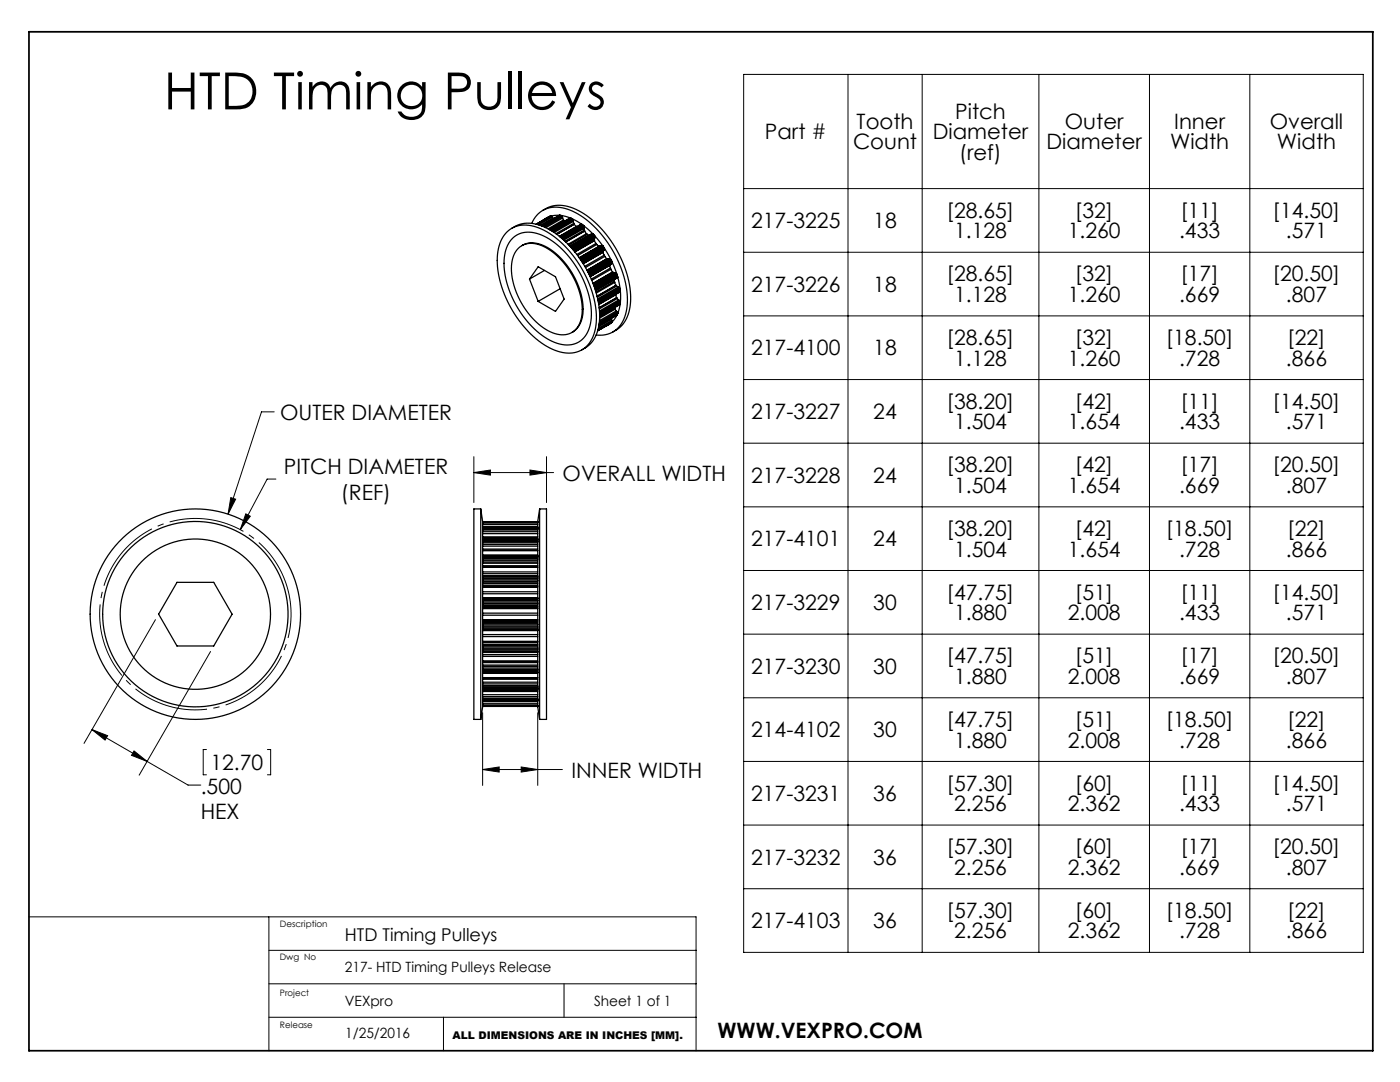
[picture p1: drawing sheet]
<svg xmlns="http://www.w3.org/2000/svg" width="279mm" height="216mm" viewBox="0 0 279 216" stroke-linecap="round" stroke-linejoin="round" font-family="sans-serif">
<path d="M57.3 117a19.1 19.1 0 0 0-32-7.8 19.1 19.1 0 0 0 8.6 31.8 19.1 19.1 0 0 0 23.7-22.8l-.3-1.2" fill="none" stroke="#000" stroke-width=".2" stroke-dasharray="15.2 1.3 1.3 1.3" stroke-dashoffset="4.8" stroke-linecap="butt"/>
<g fill="none" stroke="#000" stroke-width=".2">
<path d="M148.4 14.8h123.7v175.2h-123.7zM169.2 14.8v175.2M184 14.8v175.2M207.3 14.8v175.2M229.4 14.8v175.2M249.4 14.8v175.2M148.4 37.6h123.7M148.4 50.3h123.7M148.4 63h123.7M148.4 75.7h123.7M46.1 99.3l.9 .3-1.5 3zM54.7 82.2h-2.5l-6.7 20.4"/>
<path d="M55.1 95.6h-1.8l-5.3 10.1M94.6 94.3l3.3-.5v1zM94.6 91.1v9.2M94.6 94.3h15.9M105.8 93.8l3.3 .5-3.3 .5zM109.1 91.1v9.2M148.4 88.4h123.7M49.1 102.5l.9 .5-2 2.7zM148.4 101.1h123.7M148.4 113.8h123.7M31 123.6l-14.2 24.7M42 130l-14.2 24.7"/>
<path d="M148.4 126.5h123.7M148.4 139.2h123.7M18.4 145.6l3.1 1.2-.5 .9zM18.4 145.6l19.1 11.1h2.6M26.8 149.8l2.6 2.1-3.2-1.2zM41.2 149.6h-.6v5h.6M53.4 149.6h.6v5h-.6M96.3 153.5l3.3-.5v1.1zM96.3 142.2v14.5M96.3 153.5h15.9M104 153l3.3 .5-3.3 .6zM107.3 142.2v14.5"/>
<path d="M148.4 151.9h123.7M148.4 164.6h123.7M148.4 177.3h123.7M5.8 182.9h133.1v26.8M53.7 182.9v26.8M53.7 196.3h85.2M53.7 189.6h85.2M112.6 196.3v6.7M53.7 203h85.2M88.5 203v6.7"/>
</g>
<path d="M5.8 6.3h268.2v203.4h-268.2z" fill="none" stroke="#000" stroke-width=".35"/>
<g fill="#000">
<path d="M49.1 102.5l.9 .5-2 2.7z"/>
<path d="M46.1 99.3l-.6 3.3 1.5-3zM18.4 145.6l3.1 1.2-.5 .9zM26.8 149.8l2.6 2.1-3.2-1.2zM94.6 94.3l3.3-.5v1zM105.8 93.8l3.3 .5-3.3 .5zM96.3 153.5l3.3-.5v1.1zM104 153l3.3 .5-3.3 .6z"/>
</g>
<g fill="none" stroke="#000" stroke-width=".25">
<path d="M101.2 46.2a5.9 5.9 0 0 1 6.9-.5 21.4 21.4 0 0 1 10.4 13.7 11 11 0 0 1-.9 9.1 5.5 5.5 0 0 1-6.9 1.4 20.3 20.3 0 0 1-10.3-11.9 13.5 13.5 0 0 1-.3-10.3zM102.1 45.6a6.5 6.5 0 0 1 7.1 0 21.6 21.6 0 0 1 10.5 18 6.6 6.6 0 0 1-3.6 6.2M102.3 47.6a5.1 5.1 0 0 1 5.9-.7 18.8 18.8 0 0 1 9.5 13 8.9 8.9 0 0 1-1.2 7.6 5.1 5.1 0 0 1-6.3 .6 18.7 18.7 0 0 1-9.6-16.7 6.4 6.4 0 0 1 1.7-3.8zM103.5 49.5a4.5 4.5 0 0 1 5.4-.1 15.3 15.3 0 0 1 7.2 13.4 4 4 0 0 1-5.8 3.6 15 15 0 0 1-8.2-13.8 5 5 0 0 1 1.4-3.1zM104.1 49a5 5 0 0 1 5.4 .6 15.3 15.3 0 0 1 6.8 13.1 4.4 4.4 0 0 1-2.2 3.6M105.7 55.7l1.7-2.5 3.5 2 1.7 4.5-1.7 2.4-3.5-2M105.7 55.7l1.7 4.4M106.1 44.6a5.3 5.3 0 0 1 7.1-2.9 18.9 18.9 0 0 1 10 10 15.9 15.9 0 0 1 1.5 11.5 5.1 5.1 0 0 1-5.7 3.6M108.3 42a6.5 6.5 0 0 1 7.1 0 21.6 21.6 0 0 1 10.5 18.1 6.6 6.6 0 0 1-3.6 6.1M108.7 54l-3 1.7M109.6 43.2l-1.2 .8M109.7 43.2h.1"/>
<path d="M109.7 43.2l-2.7 1.5M109.9 43.1h.1M109.9 43.1l-.2 .1M109.9 43.1l-2.9 1.6M110 43.1h.1M110.1 43.1l.1 .2M110.1 43.1l-2.9 1.7M110.2 43.3l.2 .2M110.2 43.3l-2.7 1.6M110.4 43.5v.2M110.4 43.5l-2.6 1.5M111.6 43l-1.6 .1"/>
<path d="M111.6 43h.1M111.7 43h.1M111.7 43h-.1M111.7 43l-3.7 2 3.6-2M111.8 57.6l-4.4 2.5M111.8 43h.1M111.8 43l-3.7 2.1M111.9 43h.1M111.9 43l-3.7 2.1M112 43l1.8 .5M112 43l.1 .1M112.1 43.1l.1 .1"/>
<path d="M112.1 43.1l-3.7 2.1M112.2 43.2l.1 .3M112.2 43.2l-3.6 2.1M112.3 43.5l.2 .4M112.3 43.5l-3.4 1.9M112.5 43.9l.1 .1M112.5 43.9l-3.1 1.8M112.6 44l-3 1.8M112.6 44v.1M112.6 44.1h.1M112.6 44.1l-3 1.7M113.8 49.1l4.4-2.5z"/>
<path d="M113.8 43.5h.1M113.8 43.5l-4.1 2.3M113.9 43.5l.1 .1M113.9 43.5l-4.1 2.4M114 43.6h.1M114 43.6l-4.1 2.3M114.1 43.6l.1 .1M114.1 43.6l-4.1 2.4M114.2 43.7l1.9 1M114.2 43.7h.1M114.3 43.7l.1 .2M114.3 43.7l-4.1 2.4"/>
<path d="M114.4 43.9v.3M114.4 43.9l-4 2.3M114.4 44.2l.1 .4M114.4 44.2l-3.8 2.2M114.5 44.6l.1 .1M114.5 44.6l-3.6 2M114.6 44.7l-3.5 2M114.6 44.7v.1M114.6 44.8l.4 .4M114.6 44.8l-3.5 2M115 45.2l-3.4 1.9M115 45.2h.1"/>
<path d="M116 44.7h.1M116 44.7v.1M116 44.7l-4.3 2.5M116.1 44.7v.1M116.1 44.8l.2 .1M116.1 44.8l-4.3 2.5M116.3 44.9l.1 .1M116.3 44.9l-4.4 2.5M116.4 45h.1M116.4 45l-4.3 2.5M116.5 45l1.8 1.6M116.5 45v.1"/>
<path d="M116.5 45.1l.1 .2M116.5 45.1l-4.3 2.5M116.6 45.6v.3M116.6 45.6l-4.1 2.3M116.6 45.3v.3M116.6 45.3l-4.2 2.5M116.6 45.9l.1 .2M116.6 45.9l-3.8 2.2M116.7 46.1l-3.8 2.2M116.7 46.1h.1M116.7 46.1l.4 .5M117.1 46.6l-3.7 2.1"/>
<path d="M117.1 46.6l.1 .2M117.2 46.8l.3 .2M117.2 46.8l-3.7 2.1M118.2 46.6h.1M118.3 46.6l.1 .1M118.4 46.7l.1 .1M118.4 46.7l-4.5 2.6M118.5 46.8l.1 .2M118.5 46.8l-4.5 2.6M118.6 47h.1M118.6 47l-4.5 2.6M118.6 47.8v.2"/>
<path d="M118.6 47.8l-4 2.3M118.6 48l-3.9 2.2M118.6 48h.1M118.6 48l.3 .6M118.7 47l1.6 2.1M118.7 47v.1M118.7 47.5l-.1 .3M118.7 47.5l-4.2 2.4M118.7 47.1v.2M118.7 47.1l-4.4 2.6M118.7 47.3v.2M118.7 47.3l-4.3 2.6"/>
<path d="M118.9 48.6l-3.8 2.2M118.9 48.6l.2 .2M119.1 48.8l.5 .4M119.1 48.8l-3.8 2.2M119.6 49.2h.1M119.6 49.2l-4 2.2M120.1 49h.1M120.1 49h-.1M120.1 49l-4.4 2.5M120.2 49l.1 .1M120.2 49l-4.5 2.6M120.3 49.1h.1"/>
<path d="M120.3 49.1l.2 .2M120.3 49.1l-4.5 2.6M120.4 50.3l-4 2.3M120.4 50.3h.1M120.4 50.3l.2 .6M120.4 50.2v.1M120.4 50.2l-4.1 2.3M120.5 49.3l.1 .1M120.5 49.3l-4.6 2.6M120.5 49.9l-.1 .3M120.5 49.9l-4.2 2.5M120.6 49.4v.1"/>
<path d="M120.6 49.4l-4.6 2.7M120.6 50.9l-3.9 2.3M120.6 50.9l.1 .3M120.6 49.5l1.3 2.3M120.6 49.5v.1M120.6 49.8l-.1 .1M120.6 49.8l-4.4 2.6M120.6 49.6v.2M120.6 49.6l-4.5 2.6M120.7 51.2l.4 .4M120.7 51.2l-3.9 2.2M121.1 51.6l.2 .1"/>
<path d="M121.1 51.6l-3.9 2.3M121.3 51.7h.2M121.3 51.7l-4.1 2.3M121.5 51.7l-4.2 2.5M121.7 51.7h.2M121.7 51.7h-.2M121.7 51.7l-4.4 2.5M121.7 52.9l.1 .6M121.7 52.9l-3.9 2.3M121.7 52.9h.1M121.8 52.8l-.1 .1M121.8 53.5l-3.8 2.2"/>
<path d="M121.8 53.5l.1 .2M121.9 51.7v.1M121.9 51.7l-4.5 2.6M121.9 53.7l.4 .6M121.9 53.7l-3.8 2.2M121.9 51.8l.1 .1M122 51.9l.1 .2M122 51.9l-4.6 2.6M122.1 52.1l.1 .2M122.1 52.1l-4.6 2.6M122.1 52.6h.1M122.1 52.6l-4.4 2.5"/>
<path d="M122.2 52.3h.1M122.2 52.3l-4.6 2.6M122.2 52.3l.9 2.5M122.2 52.3v.1M122.2 52.4l-.1 .2M122.2 52.4l-4.5 2.6M122.3 54.3l-4 2.2M122.3 54.3h.1M122.3 54.3l.1 .1M122.3 54.3l-3.9 2.3M122.4 54.4l.3 .1M122.4 54.4l-4 2.3"/>
<path d="M122.6 55.8v.3M122.6 56.1l-3.7 2.1M122.6 56.1l.1 .2M122.7 56.3l.2 .6M122.7 56.3l-3.7 2.2M122.7 54.5h.2M122.7 54.5l-4.2 2.4M122.9 54.5l.2 .2M122.9 54.5l-4.4 2.5M122.9 58.8l.2 .6M122.9 58.7v.1M122.9 58.8l-3.4 2"/>
<path d="M122.9 56.9l-3.7 2.2M122.9 56.9v.1M122.9 57l.2 .1M122.9 57l-3.7 2.1M123.1 54.7v.1M123.1 54.7l-4.5 2.5M123.1 59.4l-3.5 2 3.5-2M123.1 59.4h.1M123.1 57.1l.3 .2M123.1 57.1l-3.9 2.2M123.1 59.4l.1 .2M123.1 54.8h.1"/>
<path d="M123.2 54.8v.2M123.2 54.8l-4.5 2.6M123.2 59.6l.3 .3M123.2 59.6l-3.6 2M123.2 55l.1 .2M123.2 55l-4.5 2.6M123.3 55.2v.1M123.3 55.4l-4.5 2.6M123.3 55.2l-4.5 2.6M123.3 55.4l-4.5 2.5M123.3 55.3l.5 2.3M123.3 55.3v.1"/>
<path d="M123.4 57.3l.2 .1M123.4 57.3l-4.1 2.3M123.5 59.9l.2 .1M123.5 59.9l-3.9 2.2M123.6 57.4l.1 .1M123.6 57.4l-4.3 2.4M123.7 57.5l.1 .1M123.7 57.5l-4.3 2.5M123.8 57.6v.1M123.8 57.7v.2M123.8 58.2h-.1M123.8 58.2l-4.3 2.5"/>
<path d="M123.8 57.7l-4.4 2.5M123.8 57.9v.2M123.8 57.9l-4.4 2.5M123.8 58.1v2.2M123.8 58.1v.1M123.8 58.1h.1M123.8 58.1l-4.3 2.5M120.6 65.2h.1M121.9 64.5l-1.3 .7M121.9 63.6l.1 .1M122 64.4l-2.7 1.6M122 64.4h.1"/>
<path d="M122 63.7l.1 .2M122 63.7l-2.5 1.4M122.1 63.9l.1 .2M122.1 63.9l-2.7 1.6M122.2 64.3l-.2 .1M122.2 64.3l-2.9 1.7M122.2 64.2v.1M122.2 64.1v.1M122.2 64.1l-2.9 1.7M122.6 61.4l.1 .1M122.7 61.5l-3 1.7M122.7 61.5h.1"/>
<path d="M122.7 61.5v.2M122.7 61.5l-3 1.8M122.7 61.7l.3 .3M122.7 61.7l-3 1.8M123 62l.2 .2M123 62l-3.4 2M123.1 62.9l-.9 1.3M123.1 62.9h.1M123.2 62.8h.1M123.2 62.8l-3.7 2.2M123.2 62.2l.1 .2M123.2 62.2l-3.6 2.1"/>
<path d="M123.2 62.7v.1M123.2 62.7l-3.7 2.1M123.3 62.4v.1M123.3 62.6l-.1 .1M123.3 62.4l-3.7 2.2M123.3 62.6l-3.7 2.1M123.3 62.5v.1M123.7 60l.1 .2M123.7 60l-4 2.3M123.8 60.7l-.5 1.8M123.8 60.7l-4.1 2.4M123.8 60.2v.1"/>
<path d="M123.8 60.7h.1M123.8 60.2l-4.1 2.4M123.8 60.7l-4.1 2.3M123.8 60.5v.2M123.8 60.5l-4.1 2.4M123.8 60.3v.1M123.8 60.4v.1M123.8 60.4l-4.1 2.4M35.3 116.2h7.4l3.6 6.3-3.6 6.4h-7.4l-3.6-6.4zM95.9 101.5v42M95.9 101.5h-1.3v42h1.3M95.9 101.5l.4 2.6"/>
<path d="M96.3 104.2v1.1M96.3 105.6v2M96.3 108v3M96.3 111.5v3.7M96.3 115.7v4.1M96.3 119.8v.3M96.3 115.5v.2M96.3 115.2v.3M96.3 111.3v.2M96.3 111v.3M96.3 107.9v.1M96.3 107.7v.2"/>
<path d="M96.3 107.6v.1M96.3 105.4v.2M96.3 105.3v.1M96.3 105.3h.1M96.3 104.2h.1M96.3 104.1v.1M96.3 104.1h.1M96.3 119.4h11M96.3 110.9h11M96.3 107.6h11M96.3 105.3h11M96.3 104.1h11"/>
<path d="M96.3 119.8h11M96.3 119.6h11M96.3 116h11M96.3 115.7h11M96.3 115.5h11M96.3 116.3h11M96.3 115.2h11M96.3 116.5h11M96.3 115h11M96.3 119.3h11M96.3 114.9h11M96.3 116.9h11"/>
<path d="M96.3 118.5h11M96.3 117.1h11M96.3 118.1h11M96.3 114.5h11M96.3 111.8h11M96.3 111.5h11M96.3 112.1h11M96.3 111.3h11M96.3 112.4h11M96.3 111h11M96.3 112.9h11M96.3 114.1h11"/>
<path d="M96.3 113.2h11M96.3 113.1h11M96.3 110.7h11M96.3 108.6h11M96.3 108.3h11M96.3 108h11M96.3 109h11M96.3 109.9h11M96.3 107.9h11M96.3 109.6h11M96.3 107.7h11M96.3 109.8h11"/>
<path d="M96.3 107.4h11M96.3 106.1h11M96.3 105.8h11M96.3 106.5h11M96.3 105.6h11M96.3 107.1h11M96.3 105.4h11M96.3 105.1h11M96.3 104.7h11M96.3 104.4h11M96.3 104.2h11M107.3 115.7v4.1"/>
<path d="M107.3 111.5v3.7M107.3 108v3M107.3 105.6v2M107.3 104.2v1.1M107.3 119.8v.3M107.3 115.5v.2M107.3 115.2v.3M107.3 111.3v.2M107.3 111v.3M107.3 107.9v.1M107.3 107.7v.2M107.3 107.6v.1"/>
<path d="M107.3 105.4v.2M107.3 105.3v.1M107.3 105.3h.1M107.3 104.2h.1M107.3 104.1v.1M107.3 104.1h.1M107.7 101.5v42M107.7 101.5h1.4v42h-1.4M107.7 101.5l-.4 2.6M96.3 120.4v4.3M96.3 125.3v4.1M96.3 129.9v3.7"/>
<path d="M96.3 134.1v3M96.3 137.4v2.1M96.3 139.8v1.1M96.3 120.1v.3M96.3 124.7v.3M96.3 125v.3M96.3 129.4v.2M96.3 129.6v.3M96.3 133.6v.2M96.3 133.8v.3M96.3 137.1v.1M96.3 137.2v.2"/>
<path d="M96.3 139.5v.2M96.3 139.7v.1M96.3 139.8h.1M96.3 125.7h11M96.3 134.2h11M96.3 137.5h11M96.3 139.8h11M96.3 120.7h11M96.3 120.4h11M96.3 124.7h11M96.3 124.4h11M96.3 120.1h11"/>
<path d="M96.3 125h11M96.3 125.3h11M96.3 125.5h11M96.3 120.9h11M96.3 124.2h11M96.3 121h11M96.3 124.1h11M96.3 121.2h11M96.3 123.9h11M96.3 129.4h11M96.3 129.1h11M96.3 129.6h11"/>
<path d="M96.3 128.8h11M96.3 129.9h11M96.3 121.4h11M96.3 123.7h11M96.3 128.6h11M96.3 130.1h11M96.3 125.8h11M96.3 122.3h11M96.3 122.8h11M96.3 130.2h11M96.3 128.2h11M96.3 126.6h11"/>
<path d="M96.3 128h11M96.3 127h11M96.3 130.6h11M96.3 133.6h11M96.3 133.3h11M96.3 133h11M96.3 133.8h11M96.3 132.7h11M96.3 134.1h11M96.3 132.2h11M96.3 131h11M96.3 131.9h11"/>
<path d="M96.3 132h11M96.3 134.4h11M96.3 136.8h11M96.3 136.5h11M96.3 137.1h11M96.3 136.1h11M96.3 135.2h11M96.3 137.2h11M96.3 135.5h11M96.3 137.4h11M96.3 135.3h11M96.3 137.7h11"/>
<path d="M96.3 139.3h11M96.3 139h11M96.3 138.6h11M96.3 139.5h11M96.3 138h11M96.3 139.7h11M107.3 139.8v1.1M107.3 137.4v2.1M107.3 134.1v3M107.3 129.9v3.7M107.3 125.3v4.1M107.3 120.4v4.3"/>
<path d="M107.3 120.1v.3M107.3 124.7v.3M107.3 125v.3M107.3 129.4v.2M107.3 129.6v.3M107.3 133.6v.2M107.3 133.8v.3M107.3 137.1v.1M107.3 137.2v.2M107.3 139.5v.2M107.3 139.7v.1M107.3 139.8h.1"/>
<path d="M96.3 141l-.4 2.5M96.3 140.9h.1M96.3 140.9v.1M96.3 141h.1M96.3 141h11M96.3 140h11M96.3 140.4h11M96.3 140.7h11M96.3 140.9h11M107.3 141l.4 2.5M107.3 140.9h.1M107.3 140.9v.1"/>
<path d="M107.3 141h.1"/>
<circle cx="39" cy="122.5" r="21"/>
<circle cx="39" cy="122.5" r="15"/>
<circle cx="39" cy="122.5" r="18.5"/>
</g>
<text font-size="10.2" x="32.7" y="21.8">HTD Timing Pulleys</text>
<g font-size="4.2">
<text x="190.6" y="23.7">Pitch</text>
<text x="152.7" y="27.8">Part #</text>
<text x="170.2" y="29.8">Count</text>
<text x="171" y="25.7">Tooth</text>
<text x="186.2" y="27.8">Diameter</text>
<text x="208.8" y="29.8">Diameter</text>
<text x="212.5" y="25.7">Outer</text>
<text x="233.5" y="29.8">Width</text>
<text x="234.3" y="25.7">Inner</text>
<text x="253.4" y="25.7">Overall</text>
<text x="254.8" y="29.8">Width</text>
<text x="191.4" y="31.9">(ref)</text>
<text x="149.9" y="45.5">217-3225</text>
<text x="174.3" y="45.5">18</text>
<text x="188.9" y="43.5">[28.65]</text>
<text x="190.4" y="47.6">1.128</text>
<text x="213.1" y="47.6">1.260</text>
<text x="214.5" y="43.5">[32]</text>
<text x="235.3" y="47.6">.433</text>
<text x="235.6" y="43.5">[11]</text>
<text x="254" y="43.5">[14.50]</text>
<text x="256.6" y="47.6">.571</text>
<text x="149.9" y="58.2">217-3226</text>
<text x="174.3" y="58.2">18</text>
<text x="188.9" y="56.2">[28.65]</text>
<text x="214.5" y="56.2">[32]</text>
<text x="235.6" y="56.2">[17]</text>
<text x="254" y="56.2">[20.50]</text>
<text x="190.4" y="60.3">1.128</text>
<text x="213.1" y="60.3">1.260</text>
<text x="235.3" y="60.3">.669</text>
<text x="256.6" y="60.3">.807</text>
<text x="149.9" y="70.9">217-4100</text>
<text x="174.3" y="70.9">18</text>
<text x="188.9" y="68.9">[28.65]</text>
<text x="214.5" y="68.9">[32]</text>
<text x="232.6" y="68.9">[18.50]</text>
<text x="256.9" y="68.9">[22]</text>
<text x="190.4" y="73">1.128</text>
<text x="213.1" y="73">1.260</text>
<text x="235.3" y="73">.728</text>
<text x="256.6" y="73">.866</text>
<text x="55.9" y="83.8">OUTER DIAMETER</text>
<text x="149.9" y="83.6">217-3227</text>
<text x="174.3" y="83.6">24</text>
<text x="188.9" y="81.6">[38.20]</text>
<text x="214.5" y="81.6">[42]</text>
<text x="235.6" y="81.6">[11]</text>
<text x="254" y="81.6">[14.50]</text>
<text x="190.4" y="85.7">1.504</text>
<text x="213.1" y="85.7">1.654</text>
<text x="235.3" y="85.7">.433</text>
<text x="256.6" y="85.7">.571</text>
<text x="56.6" y="94.7">PITCH DIAMETER</text>
<text x="112.3" y="95.9">OVERALL WIDTH</text>
<text x="188.9" y="94.3">[38.20]</text>
<text x="214.5" y="94.3">[42]</text>
<text x="235.6" y="94.3">[17]</text>
<text x="254" y="94.3">[20.50]</text>
<text x="68" y="99.7">(REF)</text>
<text x="149.9" y="96.3">217-3228</text>
<text x="174.3" y="96.3">24</text>
<text x="190.4" y="98.4">1.504</text>
<text x="213.1" y="98.4">1.654</text>
<text x="235.3" y="98.4">.669</text>
<text x="256.6" y="98.4">.807</text>
<text x="188.9" y="107">[38.20]</text>
<text x="214.5" y="107">[42]</text>
<text x="232.6" y="107">[18.50]</text>
<text x="256.9" y="107">[22]</text>
<text x="149.9" y="109">217-4101</text>
<text x="174.3" y="109">24</text>
<text x="190.4" y="111.1">1.504</text>
<text x="213.1" y="111.1">1.654</text>
<text x="235.3" y="111.1">.728</text>
<text x="256.6" y="111.1">.866</text>
<text x="188.9" y="119.7">[47.75]</text>
<text x="214.5" y="119.7">[51]</text>
<text x="235.6" y="119.7">[11]</text>
<text x="254" y="119.7">[14.50]</text>
<text x="149.9" y="121.7">217-3229</text>
<text x="174.3" y="121.7">30</text>
<text x="190.4" y="123.8">1.880</text>
<text x="213.1" y="123.8">2.008</text>
<text x="235.3" y="123.8">.433</text>
<text x="256.6" y="123.8">.571</text>
<text x="149.9" y="134.4">217-3230</text>
<text x="174.3" y="134.4">30</text>
<text x="188.9" y="132.4">[47.75]</text>
<text x="190.4" y="136.5">1.880</text>
<text x="213.1" y="136.5">2.008</text>
<text x="214.5" y="132.4">[51]</text>
<text x="235.3" y="136.5">.669</text>
<text x="235.6" y="132.4">[17]</text>
<text x="254" y="132.4">[20.50]</text>
<text x="256.6" y="136.5">.807</text>
<text x="149.9" y="147.1">214-4102</text>
<text x="174.3" y="147.1">30</text>
<text x="188.9" y="145.1">[47.75]</text>
<text x="190.4" y="149.2">1.880</text>
<text x="213.1" y="149.2">2.008</text>
<text x="214.5" y="145.1">[51]</text>
<text x="232.6" y="145.1">[18.50]</text>
<text x="235.3" y="149.2">.728</text>
<text x="256.6" y="149.2">.866</text>
<text x="256.9" y="145.1">[22]</text>
<text x="42" y="153.7">12.70</text>
<text x="114" y="155.1">INNER WIDTH</text>
<text x="40.1" y="158.4">.500</text>
<text x="149.9" y="159.8">217-3231</text>
<text x="174.3" y="159.8">36</text>
<text x="188.9" y="157.8">[57.30]</text>
<text x="190.4" y="161.9">2.256</text>
<text x="213.1" y="161.9">2.362</text>
<text x="214.5" y="157.8">[60]</text>
<text x="235.3" y="161.9">.433</text>
<text x="235.6" y="157.8">[11]</text>
<text x="254" y="157.8">[14.50]</text>
<text x="256.6" y="161.9">.571</text>
<text x="40.1" y="163.5">HEX</text>
<text x="149.9" y="172.5">217-3232</text>
<text x="174.3" y="172.5">36</text>
<text x="188.9" y="170.5">[57.30]</text>
<text x="214.5" y="170.5">[60]</text>
<text x="235.6" y="170.5">[17]</text>
<text x="254" y="170.5">[20.50]</text>
<text x="190.4" y="174.6">2.256</text>
<text x="213.1" y="174.6">2.362</text>
<text x="235.3" y="174.6">.669</text>
<text x="256.6" y="174.6">.807</text>
<text x="149.9" y="185.2">217-4103</text>
<text x="174.3" y="185.2">36</text>
<text x="188.9" y="183.2">[57.30]</text>
<text x="214.5" y="183.2">[60]</text>
<text x="232.6" y="183.2">[18.50]</text>
<text x="256.9" y="183.2">[22]</text>
<text x="190.4" y="187.3">2.256</text>
<text x="213.1" y="187.3">2.362</text>
<text x="235.3" y="187.3">.728</text>
<text x="256.6" y="187.3">.866</text>
<text x="143.2" y="207.1">WWW.VEXPRO.COM</text>
</g>
<text font-size="3.5" x="68.8" y="187.7">HTD Timing Pulleys</text>
<g font-size="2.8">
<text x="68.8" y="193.9">217- HTD Timing Pulleys Release</text>
<text x="68.8" y="200.7">VEXpro</text>
<text x="118.5" y="200.7">Sheet 1 of 1</text>
<text x="68.9" y="207.1">1/25/2016</text>
</g>
<text font-size="2.1" x="90.3" y="207.2">ALL DIMENSIONS ARE IN INCHES [MM].</text>
<g font-size="1.8">
<text x="55.8" y="185">Description</text>
<text x="55.8" y="191.6">Dwg No</text>
<text x="55.9" y="198.7">Project</text>
<text x="55.9" y="205.2">Release</text>
</g>
</svg>
